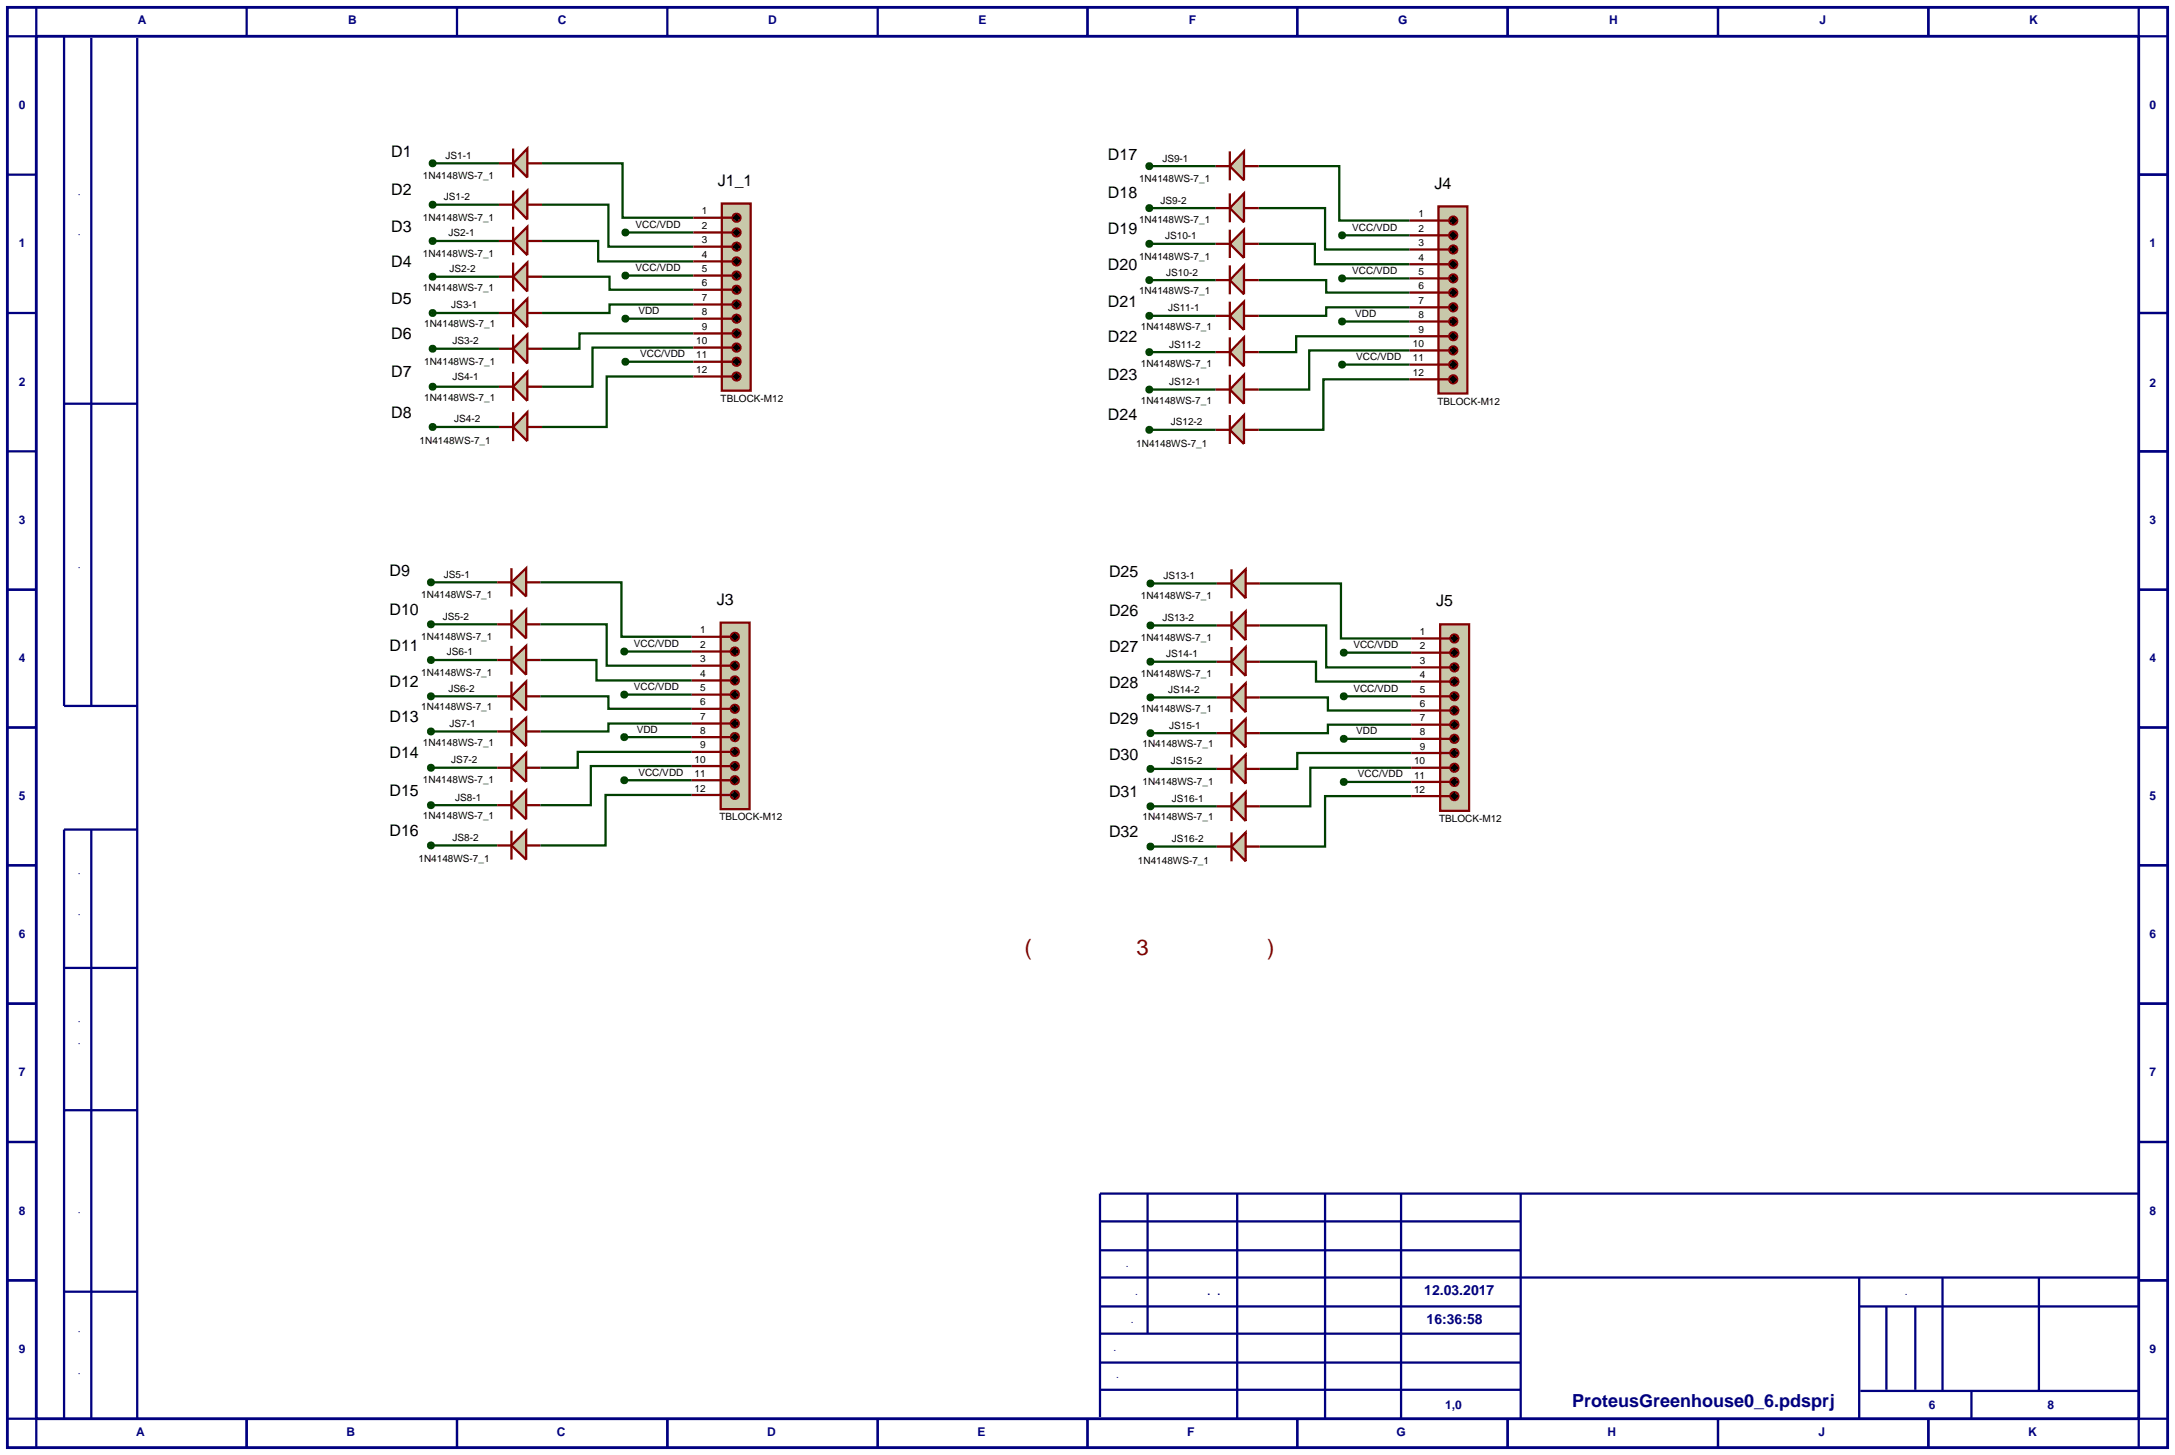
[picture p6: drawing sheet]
<svg xmlns="http://www.w3.org/2000/svg" width="384mm" height="257mm" viewBox="0 0 384 257" stroke-linecap="round" stroke-linejoin="round" font-family="sans-serif">
<path d="M1.3 1.3h381v254h-381zM6.4 6.4h370.8v243.8h-370.8z" fill="none" stroke="#000080" stroke-width=".5"/>
<g fill="none" stroke="#000080" stroke-width=".4">
<path d="M6.4 1.3v5.1h-5.1M11.3 6.4v118.1h12.9M16.1 6.7v117.8M24.2 6.7v243.5M43.5 1.3v5.1M80.6 1.3v5.1M117.7 1.3v5.1M154.8 1.3v5.1M191.8 1.3v5.1M228.8 1.3v5.1M265.9 1.3v5.1M303 1.3v5.1"/>
<path d="M340.1 1.3v5.1M377.2 1.3v5.1h5.1M1.3 30.8h5.1M377.2 30.8h5.1M1.3 55.2h5.1M377.2 55.2h5.1M1.3 79.6h5.1M11.3 71.2h12.9M377.2 79.6h5.1M1.3 104h5.1M377.2 104h5.1M1.3 128.3h5.1"/>
<path d="M377.2 128.3h5.1M1.3 152.6h5.1M16.1 146.3v103.9M24.2 146.3h-12.9v103.9M377.2 152.6h5.1M1.3 177h5.1M11.3 170.7h12.9M377.2 177h5.1M11.3 195.8h12.9M1.3 201.4h5.1M194 215.4h74.2M202.4 210.5v24.7"/>
<path d="M218.2 210.5v39.7M233.7 210.5v39.7M247.1 210.5v39.7M268.2 210.5v39.7M377.2 210.5h-183.2v39.4M377.2 201.4h5.1M1.3 225.8h5.1M11.3 227.8h12.9M194 230.4h74.2M194 225.3h183.2M194 220.5h74.2M194 235.2h74.2"/>
<path d="M327.9 230.4h49.3M327.9 225.3v24.9M332.7 230.4v14.7M337.8 230.4v14.7M342.6 225.3v20M359.6 225.3v20M377.2 225.8h5.1M1.3 250.2h5.1v5.1M43.5 250.2v5.1M80.6 250.2v5.1M117.7 250.2v5.1M154.8 250.2v5.1"/>
<path d="M191.8 250.2v5.1M194 240.3h74.2M194 245.1h74.2M228.8 250.2v5.1M265.9 250.2v5.1M303 250.2v5.1M328.1 245.3h49.1M340.1 250.2v5.1M347.7 245.3v4.9M382.3 250.2h-5.1v5.1"/>
</g>
<g fill="none" stroke="#004000" stroke-width=".4">
<path d="M76.3 28.8h11.7M76.3 36.1h11.7M95.6 28.8h14.2v9.6h12.5M95.6 36.1h11.7v7.4h15M202.7 29.3h11.7M202.7 36.7h11.7M222 29.3h14.2v9.6h12.4M222 36.7h11.7v7.3h14.9M76.3 42.5h11.7M76.3 48.8h11.7M76.3 55.2h11.7M95.6 42.5h9.9v3.6h16.8"/>
<path d="M95.6 48.8h11.9v2.3h14.8M110.3 41h12M110.3 48.6h12M110.3 56.2h12M122.3 53.7h-14.8v1.5h-11.9M122.3 58.8h-20.1v2.7h-6.6M202.7 43h11.7M202.7 49.4h11.7M202.7 55.7h11.7M222 43h9.9v3.6h16.7M222 49.4h11.9v2.2h14.7M236.7 41.5h11.9"/>
<path d="M236.7 49.1h11.9M236.7 56.7h11.9M248.6 54.2h-14.7v1.5h-11.9M248.6 59.3h-20v2.8h-6.6M76.3 61.5h11.7M76.3 68.2h11.7M76.3 75.3h11.7M110.3 63.8h12M122.3 61.3h-17.8v6.9h-8.9M122.3 66.4h-15.3v8.9h-11.4M202.7 62.1h11.7M202.7 68.7h11.7"/>
<path d="M202.7 75.8h11.7M236.7 64.3h11.9M248.6 61.8h-17.7v6.9h-8.9M248.6 66.9h-15.2v8.9h-11.4M76 102.7h11.7M76 110.1h11.7M76 116.4h11.7M95.3 102.7h14.3v9.6h12.4M95.3 110.1h11.7v7.3h15M95.3 116.4h9.9v3.6h16.8M110.1 114.9h11.9M202.9 102.9h11.7"/>
<path d="M202.9 110.3h11.7M202.9 116.7h11.7M222.2 102.9h14.3v9.7h12.4M222.2 110.3h11.7v7.4h15M222.2 116.7h9.9v3.5h16.8M237 115.1h11.9M76 122.8h11.7M76 129h11.7M76 135.4h11.7M95.3 122.8h12v2.2h14.7M110.1 122.5h11.9M110.1 130h11.9"/>
<path d="M110.1 137.6h11.9M122 127.6h-14.7v1.4h-12M122 132.6h-20.1v2.8h-6.6M122 135.1h-17.8v6.9h-8.9M202.9 123h11.7M202.9 129.3h11.7M202.9 135.6h11.7M222.2 123h12v2.3h14.7M237 122.8h11.9M237 130.3h11.9M237 137.9h11.9M248.9 127.8h-14.7v1.5h-12"/>
<path d="M248.9 132.8h-20.1v2.8h-6.6M248.9 135.4h-17.8v6.8h-8.9M76 142h11.7M76 149.1h11.7M122 140.2h-15.2v8.9h-11.5M202.9 142.2h11.7M202.9 149.3h11.7M248.9 140.4h-15.2v8.9h-11.5"/>
</g>
<path d="M127.3 35.9h5.1v33h-5.1z" fill="#c8c8aa" stroke="#800000" stroke-width=".4"/>
<path d="M122.3 38.4h6.8M122.3 41h6.8M122.3 43.5h6.8M122.3 46.1h6.8M122.3 48.6h6.8M122.3 51.1h6.8M122.3 53.7h6.8M122.3 56.2h6.8M122.3 58.8h6.8M122.3 61.3h6.8M122.3 63.8h6.8M122.3 66.4h6.8" fill="none" stroke="#800000" stroke-width=".4"/>
<g fill="#000" stroke="#800000" stroke-width=".4">
<path d="M129.4 37.9l.5-.2-.7 .7zM129.9 37.7a.68 .68 0 0 1 .7 .7zM130.6 38.4a.68 .68 0 0 1-.7 .7zM129.2 38.4l.7 .7a.68 .68 0 0 1-.7-.7z"/>
<path d="M129.4 40.5l.5-.2-.7 .7zM129.9 40.3a.68 .68 0 0 1 .7 .7zM130.6 41a.68 .68 0 0 1-.7 .7zM129.2 41l.7 .7a.68 .68 0 0 1-.7-.7z"/>
<path d="M129.4 43l.5-.2-.7 .7zM129.9 42.8a.68 .68 0 0 1 .7 .7zM129.9 44.2l.7-.7a.68 .68 0 0 1-.7 .7zM129.2 43.5l.7 .7a.68 .68 0 0 1-.7-.7z"/>
<path d="M129.4 45.6l.5-.2-.7 .7zM129.9 45.4a.68 .68 0 0 1 .7 .7zM129.9 46.8l.7-.7a.68 .68 0 0 1-.7 .7zM129.2 46.1l.7 .7a.68 .68 0 0 1-.7-.7z"/>
<path d="M129.4 48.1l.5-.2-.7 .7zM129.9 47.9a.68 .68 0 0 1 .7 .7zM129.9 49.3l.7-.7a.68 .68 0 0 1-.7 .7zM129.2 48.6l.7 .7a.68 .68 0 0 1-.7-.7z"/>
<path d="M129.4 50.6l.5-.2-.7 .7zM129.9 50.4a.68 .68 0 0 1 .7 .7zM130.6 51.1a.68 .68 0 0 1-.7 .7zM129.2 51.1l.7 .7a.68 .68 0 0 1-.7-.7z"/>
<path d="M129.4 53.2l.5-.2-.7 .7zM129.9 53a.68 .68 0 0 1 .7 .7zM130.6 53.7a.68 .68 0 0 1-.7 .7zM129.2 53.7l.7 .7a.68 .68 0 0 1-.7-.7z"/>
<path d="M129.4 55.7l.5-.2-.7 .7zM129.9 55.5a.68 .68 0 0 1 .7 .7zM129.9 56.9l.7-.7a.68 .68 0 0 1-.7 .7zM129.2 56.2l.7 .7a.68 .68 0 0 1-.7-.7z"/>
<path d="M129.4 58.3l.5-.2-.7 .7zM129.9 58.1a.68 .68 0 0 1 .7 .7zM129.9 59.5l.7-.7a.68 .68 0 0 1-.7 .7zM129.2 58.8l.7 .7a.68 .68 0 0 1-.7-.7z"/>
<path d="M129.4 60.8l.5-.2-.7 .7zM129.9 60.6a.68 .68 0 0 1 .7 .7zM129.9 62l.7-.7a.68 .68 0 0 1-.7 .7zM129.2 61.3l.7 .7a.68 .68 0 0 1-.7-.7z"/>
<path d="M129.4 63.3l.5-.2-.7 .7zM129.9 63.1a.68 .68 0 0 1 .7 .7zM130.6 63.8a.68 .68 0 0 1-.7 .7zM129.2 63.8l.7 .7a.68 .68 0 0 1-.7-.7z"/>
<path d="M129.4 65.9l.5-.2-.7 .7zM129.9 65.7a.68 .68 0 0 1 .7 .7zM130.6 66.4a.68 .68 0 0 1-.7 .7zM129.2 66.4l.7 .7a.68 .68 0 0 1-.7-.7z"/>
</g>
<path d="M129.2 38.4l.7-.7 .7 .7-.7 .7zM129.2 41l.7-.7 .7 .7-.7 .7zM129.2 43.5l.7-.7 .7 .7-.7 .7zM129.2 46.1l.7-.7 .7 .7-.7 .7zM129.9 47.9l.7 .7-.7 .7-.7-.7zM129.2 51.1l.7-.7 .7 .7-.7 .7zM129.2 53.7l.7-.7 .7 .7-.7 .7zM129.2 56.2l.7-.7 .7 .7-.7 .7zM129.2 58.8l.7-.7 .7 .7-.7 .7zM129.9 60.6l.7 .7-.7 .7-.7-.7zM129.2 63.8l.7-.7 .7 .7-.7 .7zM129.2 66.4l.7-.7 .7 .7-.7 .7z" fill="#000"/>
<path d="M109.9 40.7l.4-.2-.5 .5zM110.3 40.5l.3 .1 .2 .4zM110.8 41l-.1 .3-.4 .2zM109.8 41l.5 .5-.4-.2z" fill="#004000" stroke="#004000" stroke-width=".4"/>
<path d="M109.8 41l.5-.5 .5 .5-.5 .5z" fill="#004000"/>
<path d="M110 48.2l.3-.1-.5 .5zM110.3 48.1l.3 .1 .2 .4zM110.3 49.1l.5-.5-.2 .4zM109.8 48.6l.5 .5-.4-.2z" fill="#004000" stroke="#004000" stroke-width=".4"/>
<path d="M110.3 48.1l.5 .5-.5 .5-.5-.5z" fill="#004000"/>
<path d="M109.9 55.9l.4-.2-.5 .5zM110.3 55.7l.3 .1 .2 .4zM110.3 56.7l.5-.5-.2 .4zM109.8 56.2l.5 .5-.3-.1z" fill="#004000" stroke="#004000" stroke-width=".4"/>
<path d="M109.8 56.2l.5-.5 .5 .5-.5 .5z" fill="#004000"/>
<path d="M109.9 63.5l.4-.2-.5 .5zM110.3 63.3l.3 .1 .2 .4zM110.8 63.8l-.1 .3-.4 .2zM109.8 63.8l.5 .5-.4-.2z" fill="#004000" stroke="#004000" stroke-width=".4"/>
<path d="M109.8 63.8l.5-.5 .5 .5-.5 .5z" fill="#004000"/>
<path d="M93 26.2v5.1l-2.5-2.5z" fill="#c8c8aa" stroke="#800000" stroke-width=".4"/>
<path d="M88 28.8h2.5M90.5 26.2v5.1M93 28.8h2.6" fill="none" stroke="#800000" stroke-width=".4"/>
<path d="M90.5 36.1l2.5-2.5v5.1z" fill="#c8c8aa" stroke="#800000" stroke-width=".4"/>
<path d="M88 36.1h2.5M90.5 33.6v5.1M93 36.1h2.6" fill="none" stroke="#800000" stroke-width=".4"/>
<path d="M90.5 42.5l2.5-2.5v5z" fill="#c8c8aa" stroke="#800000" stroke-width=".4"/>
<path d="M88 42.5h2.5M90.5 40v5M93 42.5h2.6" fill="none" stroke="#800000" stroke-width=".4"/>
<path d="M90.5 48.8l2.5-2.5v5.1z" fill="#c8c8aa" stroke="#800000" stroke-width=".4"/>
<path d="M88 48.8h2.5M90.5 46.3v5.1M93 48.8h2.6" fill="none" stroke="#800000" stroke-width=".4"/>
<path d="M90.5 55.2l2.5-2.5v5z" fill="#c8c8aa" stroke="#800000" stroke-width=".4"/>
<path d="M88 55.2h2.5M90.5 52.7v5M93 55.2h2.6" fill="none" stroke="#800000" stroke-width=".4"/>
<path d="M90.5 61.5l2.5-2.5v5.1z" fill="#c8c8aa" stroke="#800000" stroke-width=".4"/>
<path d="M90.5 59v5.1M88 61.5h2.5M93 61.5h2.6" fill="none" stroke="#800000" stroke-width=".4"/>
<path d="M93 65.6v5.1l-2.5-2.5z" fill="#c8c8aa" stroke="#800000" stroke-width=".4"/>
<path d="M88 68.2h2.5M90.5 65.6v5.1M93 68.2h2.6" fill="none" stroke="#800000" stroke-width=".4"/>
<path d="M93 72.7v5.1l-2.5-2.5z" fill="#c8c8aa" stroke="#800000" stroke-width=".4"/>
<path d="M88 75.3h2.5M90.5 72.7v5.1M93 75.3h2.6" fill="none" stroke="#800000" stroke-width=".4"/>
<path d="M76 28.4l.3-.1-.5 .5zM76.3 28.3l.3 .1 .2 .4zM76.3 29.3l.5-.5-.2 .4zM75.8 28.8l.5 .5-.3-.1z" fill="#004000" stroke="#004000" stroke-width=".4"/>
<path d="M76.3 28.3l.5 .5-.5 .5-.5-.5z" fill="#004000"/>
<path d="M76 35.7l.3-.1-.5 .5zM76.3 35.6l.4 .2 .1 .3zM76.3 36.6l.5-.5-.2 .4zM75.8 36.1l.5 .5-.3-.1z" fill="#004000" stroke="#004000" stroke-width=".4"/>
<path d="M76.3 35.6l.5 .5-.5 .5-.5-.5z" fill="#004000"/>
<path d="M75.9 42.2l.4-.2-.5 .5zM76.3 42l.3 .1 .2 .4zM76.8 42.5l-.2 .4-.3 .1zM75.8 42.5l.5 .5-.4-.2z" fill="#004000" stroke="#004000" stroke-width=".4"/>
<path d="M75.8 42.5l.5-.5 .5 .5-.5 .5z" fill="#004000"/>
<path d="M76 48.4l.3-.1-.5 .5zM76.3 48.3l.4 .2 .1 .3zM76.3 49.3l.5-.5-.2 .4zM75.8 48.8l.5 .5-.3-.1z" fill="#004000" stroke="#004000" stroke-width=".4"/>
<path d="M76.3 48.3l.5 .5-.5 .5-.5-.5z" fill="#004000"/>
<path d="M75.9 54.9l.4-.2-.5 .5zM76.3 54.7l.3 .1 .2 .4zM76.8 55.2l-.2 .4-.3 .1zM75.8 55.2l.5 .5-.4-.2z" fill="#004000" stroke="#004000" stroke-width=".4"/>
<path d="M75.8 55.2l.5-.5 .5 .5-.5 .5z" fill="#004000"/>
<path d="M76 61.1l.3-.1-.5 .5zM76.3 61l.4 .2 .1 .3zM76.3 62l.5-.5-.2 .4zM75.8 61.5l.5 .5-.3-.1z" fill="#004000" stroke="#004000" stroke-width=".4"/>
<path d="M76.3 61l.5 .5-.5 .5-.5-.5z" fill="#004000"/>
<path d="M76 67.8l.3-.1-.5 .5zM76.3 67.7l.3 .1 .2 .4zM76.3 68.7l.5-.5-.2 .4zM75.8 68.2l.5 .5-.3-.1z" fill="#004000" stroke="#004000" stroke-width=".4"/>
<path d="M76.3 67.7l.5 .5-.5 .5-.5-.5z" fill="#004000"/>
<path d="M76 74.9l.3-.1-.5 .5zM76.3 74.8l.3 .1 .2 .4zM76.3 75.8l.5-.5-.2 .4zM75.8 75.3l.5 .5-.4-.2z" fill="#004000" stroke="#004000" stroke-width=".4"/>
<path d="M76.3 74.8l.5 .5-.5 .5-.5-.5z" fill="#004000"/>
<path d="M127.1 109.8h5.1v32.9h-5.1z" fill="#c8c8aa" stroke="#800000" stroke-width=".4"/>
<path d="M122 112.3h6.9M122 114.9h6.9M122 117.4h6.9M122 120h6.9M122 122.5h6.9M122 125h6.9M122 127.6h6.9M122 130h6.9M122 132.6h6.9M122 135.1h6.9M122 137.6h6.9M122 140.2h6.9" fill="none" stroke="#800000" stroke-width=".4"/>
<g fill="#000" stroke="#800000" stroke-width=".4">
<path d="M129.1 111.8l.5-.2-.7 .7zM129.6 111.6a.68 .68 0 0 1 .7 .7zM130.3 112.3a.68 .68 0 0 1-.7 .7zM128.9 112.3l.7 .7a.68 .68 0 0 1-.7-.7z"/>
<path d="M129.1 114.4l.5-.2-.7 .7zM129.6 114.2a.68 .68 0 0 1 .7 .7zM130.3 114.9a.68 .68 0 0 1-.7 .7zM128.9 114.9l.7 .7a.68 .68 0 0 1-.7-.7z"/>
<path d="M129.1 116.9l.5-.2-.7 .7zM129.6 116.7a.68 .68 0 0 1 .7 .7zM130.3 117.4a.68 .68 0 0 1-.7 .7zM128.9 117.4l.7 .7a.68 .68 0 0 1-.7-.7z"/>
<path d="M129.1 119.5l.5-.2-.7 .7zM129.6 119.3a.68 .68 0 0 1 .7 .7zM130.3 120a.68 .68 0 0 1-.7 .7zM128.9 120l.7 .7a.68 .68 0 0 1-.7-.7z"/>
<path d="M129.1 122l.5-.2-.7 .7zM129.6 121.8a.68 .68 0 0 1 .7 .7zM130.3 122.5a.68 .68 0 0 1-.7 .7zM128.9 122.5l.7 .7a.68 .68 0 0 1-.7-.7z"/>
<path d="M129.1 124.5l.5-.2-.7 .7zM129.6 124.3a.68 .68 0 0 1 .7 .7zM130.3 125a.68 .68 0 0 1-.7 .7zM128.9 125l.7 .7a.68 .68 0 0 1-.7-.7z"/>
<path d="M129.1 127.1l.5-.2-.7 .7zM129.6 126.9a.68 .68 0 0 1 .7 .7zM130.3 127.6a.68 .68 0 0 1-.7 .7zM128.9 127.6l.7 .7a.68 .68 0 0 1-.7-.7z"/>
<path d="M129.1 129.5l.5-.2-.7 .7zM129.6 129.3a.68 .68 0 0 1 .7 .7zM130.3 130a.68 .68 0 0 1-.7 .7zM128.9 130l.7 .7a.68 .68 0 0 1-.7-.7z"/>
<path d="M129.1 132.1l.5-.2-.7 .7zM129.6 131.9a.68 .68 0 0 1 .7 .7zM130.3 132.6a.68 .68 0 0 1-.7 .7zM128.9 132.6l.7 .7a.68 .68 0 0 1-.7-.7z"/>
<path d="M129.1 134.6l.5-.2-.7 .7zM129.6 134.4a.68 .68 0 0 1 .7 .7zM130.3 135.1a.68 .68 0 0 1-.7 .7zM128.9 135.1l.7 .7a.68 .68 0 0 1-.7-.7z"/>
<path d="M129.1 137.1l.5-.2-.7 .7zM129.6 136.9a.68 .68 0 0 1 .7 .7zM130.3 137.6a.68 .68 0 0 1-.7 .7zM128.9 137.6l.7 .7a.68 .68 0 0 1-.7-.7z"/>
<path d="M129.1 139.7l.5-.2-.7 .7zM129.6 139.5a.68 .68 0 0 1 .7 .7zM130.3 140.2a.68 .68 0 0 1-.7 .7zM128.9 140.2l.7 .7a.68 .68 0 0 1-.7-.7z"/>
</g>
<path d="M129.6 111.6l.7 .7-.7 .7-.7-.7zM129.6 114.2l.7 .7-.7 .7-.7-.7zM128.9 117.4l.7-.7 .7 .7-.7 .7zM128.9 120l.7-.7 .7 .7-.7 .7zM128.9 122.5l.7-.7 .7 .7-.7 .7zM129.6 124.3l.7 .7-.7 .7-.7-.7zM129.6 126.9l.7 .7-.7 .7-.7-.7zM128.9 130l.7-.7 .7 .7-.7 .7zM128.9 132.6l.7-.7 .7 .7-.7 .7zM129.6 134.4l.7 .7-.7 .7-.7-.7zM128.9 137.6l.7-.7 .7 .7-.7 .7zM128.9 140.2l.7-.7 .7 .7-.7 .7z" fill="#000"/>
<path d="M109.8 114.5l.3-.1-.5 .5zM110.1 114.4l.3 .1 .2 .4zM110.1 115.4l.5-.5-.2 .4zM109.6 114.9l.5 .5-.4-.2z" fill="#004000" stroke="#004000" stroke-width=".4"/>
<path d="M110.1 114.4l.5 .5-.5 .5-.5-.5z" fill="#004000"/>
<path d="M109.8 122.1l.3-.1-.5 .5zM110.1 122l.3 .1 .2 .4zM110.1 123l.5-.5-.2 .4zM109.6 122.5l.5 .5-.3-.1z" fill="#004000" stroke="#004000" stroke-width=".4"/>
<path d="M109.6 122.5l.5-.5 .5 .5-.5 .5z" fill="#004000"/>
<path d="M109.7 129.7l.4-.2-.5 .5zM110.1 129.5l.4 .2 .1 .3zM110.1 130.5l.5-.5-.2 .4zM109.6 130l.5 .5-.4-.2z" fill="#004000" stroke="#004000" stroke-width=".4"/>
<path d="M109.6 130l.5-.5 .5 .5-.5 .5z" fill="#004000"/>
<path d="M109.8 137.2l.3-.1-.5 .5zM110.1 137.1l.3 .1 .2 .4zM110.1 138.1l.5-.5-.1 .3zM109.6 137.6l.5 .5-.4-.2z" fill="#004000" stroke="#004000" stroke-width=".4"/>
<path d="M109.6 137.6l.5-.5 .5 .5-.5 .5z" fill="#004000"/>
<path d="M90.2 102.7l2.6-2.5v5z" fill="#c8c8aa" stroke="#800000" stroke-width=".4"/>
<path d="M87.7 102.7h2.5M90.2 100.2v5M92.8 102.7h2.5" fill="none" stroke="#800000" stroke-width=".4"/>
<path d="M90.2 110.1l2.6-2.6v5.1z" fill="#c8c8aa" stroke="#800000" stroke-width=".4"/>
<path d="M87.7 110.1h2.5M90.2 107.5v5.1M92.8 110.1h2.5" fill="none" stroke="#800000" stroke-width=".4"/>
<path d="M90.2 116.4l2.6-2.5v5.1z" fill="#c8c8aa" stroke="#800000" stroke-width=".4"/>
<path d="M87.7 116.4h2.5M90.2 113.9v5.1M92.8 116.4h2.5" fill="none" stroke="#800000" stroke-width=".4"/>
<path d="M90.2 122.8l2.6-2.6v5.1z" fill="#c8c8aa" stroke="#800000" stroke-width=".4"/>
<path d="M87.7 122.8h2.5M90.2 120.2v5.1M92.8 122.8h2.5" fill="none" stroke="#800000" stroke-width=".4"/>
<path d="M90.2 129l2.6-2.4v5z" fill="#c8c8aa" stroke="#800000" stroke-width=".4"/>
<path d="M87.7 129h2.5M90.2 126.6v5M92.8 129h2.5" fill="none" stroke="#800000" stroke-width=".4"/>
<path d="M92.8 132.8v5.1l-2.6-2.5z" fill="#c8c8aa" stroke="#800000" stroke-width=".4"/>
<path d="M87.7 135.4h2.5M90.2 132.8v5.1M92.8 135.4h2.5" fill="none" stroke="#800000" stroke-width=".4"/>
<path d="M92.8 139.4v5.1l-2.6-2.5z" fill="#c8c8aa" stroke="#800000" stroke-width=".4"/>
<path d="M90.2 139.4v5.1M87.7 142h2.5M92.8 142h2.5" fill="none" stroke="#800000" stroke-width=".4"/>
<path d="M92.8 146.5v5.1l-2.6-2.5z" fill="#c8c8aa" stroke="#800000" stroke-width=".4"/>
<path d="M87.7 149.1h2.5M90.2 146.5v5.1M92.8 149.1h2.5" fill="none" stroke="#800000" stroke-width=".4"/>
<path d="M75.7 102.3l.3-.1-.5 .5zM76 102.2l.3 .1 .2 .4zM76.5 102.7l-.2 .4-.3 .1zM75.5 102.7l.5 .5-.3-.1z" fill="#004000" stroke="#004000" stroke-width=".4"/>
<path d="M75.5 102.7l.5-.5 .5 .5-.5 .5z" fill="#004000"/>
<path d="M75.6 109.8l.4-.2-.5 .5zM76 109.6l.4 .2 .1 .3zM76.5 110.1l-.1 .3-.4 .2zM75.5 110.1l.5 .5-.4-.2z" fill="#004000" stroke="#004000" stroke-width=".4"/>
<path d="M75.5 110.1l.5-.5 .5 .5-.5 .5z" fill="#004000"/>
<path d="M75.7 116l.3-.1-.5 .5zM76 115.9l.4 .2 .1 .3zM76 116.9l.5-.5-.1 .3zM75.5 116.4l.5 .5-.3-.1z" fill="#004000" stroke="#004000" stroke-width=".4"/>
<path d="M76 115.9l.5 .5-.5 .5-.5-.5z" fill="#004000"/>
<path d="M75.7 122.4l.3-.1-.5 .5zM76 122.3l.4 .2 .1 .3zM76.5 122.8l-.1 .3-.4 .2zM75.5 122.8l.5 .5-.4-.2z" fill="#004000" stroke="#004000" stroke-width=".4"/>
<path d="M75.5 122.8l.5-.5 .5 .5-.5 .5z" fill="#004000"/>
<path d="M75.7 128.6l.3-.1-.5 .5zM76 128.5l.3 .1 .2 .4zM76.5 129l-.1 .3-.4 .2zM75.5 129l.5 .5-.4-.2z" fill="#004000" stroke="#004000" stroke-width=".4"/>
<path d="M76 128.5l.5 .5-.5 .5-.5-.5z" fill="#004000"/>
<path d="M75.7 135l.3-.1-.5 .5zM76 134.9l.3 .1 .2 .4zM76 135.9l.5-.5-.2 .4zM75.5 135.4l.5 .5-.3-.1z" fill="#004000" stroke="#004000" stroke-width=".4"/>
<path d="M76 134.9l.5 .5-.5 .5-.5-.5z" fill="#004000"/>
<path d="M75.7 141.6l.3-.1-.5 .5zM76 141.5l.4 .2 .1 .3zM76 142.5l.5-.5-.1 .3zM75.5 142l.5 .5-.3-.1z" fill="#004000" stroke="#004000" stroke-width=".4"/>
<path d="M76 141.5l.5 .5-.5 .5-.5-.5z" fill="#004000"/>
<path d="M75.7 148.7l.3-.1-.5 .5zM76 148.6l.4 .2 .1 .3zM76 149.6l.5-.5-.1 .3zM75.5 149.1l.5 .5-.3-.1z" fill="#004000" stroke="#004000" stroke-width=".4"/>
<path d="M76 148.6l.5 .5-.5 .5-.5-.5z" fill="#004000"/>
<path d="M253.7 36.4h5.1v33h-5.1z" fill="#c8c8aa" stroke="#800000" stroke-width=".4"/>
<path d="M248.6 38.9h6.9M248.6 41.5h6.9M248.6 44h6.9M248.6 46.6h6.9M248.6 49.1h6.9M248.6 51.6h6.9M248.6 54.2h6.9M248.6 56.7h6.9M248.6 59.3h6.9M248.6 61.8h6.9M248.6 64.3h6.9M248.6 66.9h6.9" fill="none" stroke="#800000" stroke-width=".4"/>
<g fill="#000" stroke="#800000" stroke-width=".4">
<path d="M255.8 38.4l.5-.2-.7 .7zM256.3 38.2a.68 .68 0 0 1 .7 .7zM257 38.9a.68 .68 0 0 1-.7 .7zM255.6 38.9l.7 .7a.68 .68 0 0 1-.7-.7z"/>
<path d="M255.8 41l.5-.2-.7 .7zM256.3 40.8a.68 .68 0 0 1 .7 .7zM257 41.5a.68 .68 0 0 1-.7 .7zM255.6 41.5l.7 .7a.68 .68 0 0 1-.7-.7z"/>
<path d="M255.8 43.5l.5-.2-.7 .7zM256.3 43.3a.68 .68 0 0 1 .7 .7zM257 44a.68 .68 0 0 1-.7 .7zM255.6 44l.7 .7a.68 .68 0 0 1-.7-.7z"/>
<path d="M255.8 46.1l.5-.2-.7 .7zM256.3 45.9a.68 .68 0 0 1 .7 .7zM257 46.6a.68 .68 0 0 1-.7 .7zM255.6 46.6l.7 .7a.68 .68 0 0 1-.7-.7z"/>
<path d="M255.8 48.6l.5-.2-.7 .7zM256.3 48.4a.68 .68 0 0 1 .7 .7zM257 49.1a.68 .68 0 0 1-.7 .7zM255.6 49.1l.7 .7a.68 .68 0 0 1-.7-.7z"/>
<path d="M255.8 51.1l.5-.2-.7 .7zM256.3 50.9a.68 .68 0 0 1 .7 .7zM257 51.6a.68 .68 0 0 1-.7 .7zM255.6 51.6l.7 .7a.68 .68 0 0 1-.7-.7z"/>
<path d="M255.8 53.7l.5-.2-.7 .7zM256.3 53.5a.68 .68 0 0 1 .7 .7zM257 54.2a.68 .68 0 0 1-.7 .7zM255.6 54.2l.7 .7a.68 .68 0 0 1-.7-.7z"/>
<path d="M255.8 56.2l.5-.2-.7 .7zM256.3 56a.68 .68 0 0 1 .7 .7zM257 56.7a.68 .68 0 0 1-.7 .7zM255.6 56.7l.7 .7a.68 .68 0 0 1-.7-.7z"/>
<path d="M255.8 58.8l.5-.2-.7 .7zM256.3 58.6a.68 .68 0 0 1 .7 .7zM257 59.3a.68 .68 0 0 1-.7 .7zM255.6 59.3l.7 .7a.68 .68 0 0 1-.7-.7z"/>
<path d="M255.8 61.3l.5-.2-.7 .7zM256.3 61.1a.68 .68 0 0 1 .7 .7zM257 61.8a.68 .68 0 0 1-.7 .7zM255.6 61.8l.7 .7a.68 .68 0 0 1-.7-.7z"/>
<path d="M255.8 63.8l.5-.2-.7 .7zM256.3 63.6a.68 .68 0 0 1 .7 .7zM257 64.3a.68 .68 0 0 1-.7 .7zM255.6 64.3l.7 .7a.68 .68 0 0 1-.7-.7z"/>
<path d="M255.8 66.4l.5-.2-.7 .7zM256.3 66.2a.68 .68 0 0 1 .7 .7zM257 66.9a.68 .68 0 0 1-.7 .7zM255.6 66.9l.7 .7a.68 .68 0 0 1-.7-.7z"/>
</g>
<path d="M255.6 38.9l.7-.7 .7 .7-.7 .7zM255.6 41.5l.7-.7 .7 .7-.7 .7zM255.6 44l.7-.7 .7 .7-.7 .7zM255.6 46.6l.7-.7 .7 .7-.7 .7zM255.6 49.1l.7-.7 .7 .7-.7 .7zM255.6 51.6l.7-.7 .7 .7-.7 .7zM255.6 54.2l.7-.7 .7 .7-.7 .7zM255.6 56.7l.7-.7 .7 .7-.7 .7zM255.6 59.3l.7-.7 .7 .7-.7 .7zM255.6 61.8l.7-.7 .7 .7-.7 .7zM255.6 64.3l.7-.7 .7 .7-.7 .7zM255.6 66.9l.7-.7 .7 .7-.7 .7z" fill="#000"/>
<path d="M236.4 41.1l.3-.1-.5 .5zM236.7 41l.4 .2 .1 .3zM237.2 41.5l-.1 .3-.4 .2zM236.2 41.5l.5 .5-.3-.1z" fill="#004000" stroke="#004000" stroke-width=".4"/>
<path d="M236.7 41l.5 .5-.5 .5-.5-.5z" fill="#004000"/>
<path d="M236.3 48.8l.4-.2-.5 .5zM236.7 48.6l.3 .1 .2 .4zM237.2 49.1l-.1 .3-.4 .2zM236.2 49.1l.5 .5-.3-.1z" fill="#004000" stroke="#004000" stroke-width=".4"/>
<path d="M236.2 49.1l.5-.5 .5 .5-.5 .5z" fill="#004000"/>
<path d="M236.3 56.4l.4-.2-.5 .5zM236.7 56.2l.3 .1 .2 .4zM237.2 56.7l-.1 .3-.4 .2zM236.2 56.7l.5 .5-.3-.1z" fill="#004000" stroke="#004000" stroke-width=".4"/>
<path d="M236.2 56.7l.5-.5 .5 .5-.5 .5z" fill="#004000"/>
<path d="M236.4 63.9l.3-.1-.5 .5zM236.7 63.8l.4 .2 .1 .3zM237.2 64.3l-.1 .3-.4 .2zM236.2 64.3l.5 .5-.3-.1z" fill="#004000" stroke="#004000" stroke-width=".4"/>
<path d="M236.7 63.8l.5 .5-.5 .5-.5-.5z" fill="#004000"/>
<path d="M219.4 26.7v5.1l-2.5-2.5z" fill="#c8c8aa" stroke="#800000" stroke-width=".4"/>
<path d="M214.4 29.3h2.5M216.9 26.7v5.1M219.4 29.3h2.6" fill="none" stroke="#800000" stroke-width=".4"/>
<path d="M219.4 34.1v5.1l-2.5-2.5z" fill="#c8c8aa" stroke="#800000" stroke-width=".4"/>
<path d="M214.4 36.7h2.5M216.9 34.1v5.1M219.4 36.7h2.6" fill="none" stroke="#800000" stroke-width=".4"/>
<path d="M219.4 40.5v5l-2.5-2.5z" fill="#c8c8aa" stroke="#800000" stroke-width=".4"/>
<path d="M214.4 43h2.5M216.9 40.5v5M219.4 43h2.6" fill="none" stroke="#800000" stroke-width=".4"/>
<path d="M219.4 46.8v5.1l-2.5-2.5z" fill="#c8c8aa" stroke="#800000" stroke-width=".4"/>
<path d="M214.4 49.4h2.5M216.9 46.8v5.1M219.4 49.4h2.6" fill="none" stroke="#800000" stroke-width=".4"/>
<path d="M219.4 53.2v5l-2.5-2.5z" fill="#c8c8aa" stroke="#800000" stroke-width=".4"/>
<path d="M214.4 55.7h2.5M216.9 53.2v5M219.4 55.7h2.6" fill="none" stroke="#800000" stroke-width=".4"/>
<path d="M219.4 59.5v5.1l-2.5-2.5z" fill="#c8c8aa" stroke="#800000" stroke-width=".4"/>
<path d="M216.9 59.5v5.1M214.4 62.1h2.5M219.4 62.1h2.6" fill="none" stroke="#800000" stroke-width=".4"/>
<path d="M219.4 66.1v5.1l-2.5-2.5z" fill="#c8c8aa" stroke="#800000" stroke-width=".4"/>
<path d="M214.4 68.7h2.5M216.9 66.1v5.1M219.4 68.7h2.6" fill="none" stroke="#800000" stroke-width=".4"/>
<path d="M219.4 73.2v5.1l-2.5-2.5z" fill="#c8c8aa" stroke="#800000" stroke-width=".4"/>
<path d="M214.4 75.8h2.5M216.9 73.2v5.1M219.4 75.8h2.6" fill="none" stroke="#800000" stroke-width=".4"/>
<path d="M202.3 29l.4-.2-.5 .5zM202.7 28.8l.3 .1 .2 .4zM203.2 29.3l-.1 .3-.4 .2zM202.2 29.3l.5 .5-.3-.1z" fill="#004000" stroke="#004000" stroke-width=".4"/>
<path d="M202.2 29.3l.5-.5 .5 .5-.5 .5z" fill="#004000"/>
<path d="M202.3 36.4l.4-.2-.5 .5zM202.7 36.2l.4 .2 .1 .3zM203.2 36.7l-.1 .3-.4 .2zM202.2 36.7l.5 .5-.4-.2z" fill="#004000" stroke="#004000" stroke-width=".4"/>
<path d="M202.2 36.7l.5-.5 .5 .5-.5 .5z" fill="#004000"/>
<path d="M202.4 42.6l.3-.1-.5 .5zM202.7 42.5l.4 .2 .1 .3zM202.7 43.5l.5-.5-.1 .3zM202.2 43l.5 .5-.3-.1z" fill="#004000" stroke="#004000" stroke-width=".4"/>
<path d="M202.2 43l.5-.5 .5 .5-.5 .5z" fill="#004000"/>
<path d="M202.3 49.1l.4-.2-.5 .5zM202.7 48.9l.4 .2 .1 .3zM203.2 49.4l-.1 .3-.4 .2zM202.2 49.4l.5 .5-.4-.2z" fill="#004000" stroke="#004000" stroke-width=".4"/>
<path d="M202.2 49.4l.5-.5 .5 .5-.5 .5z" fill="#004000"/>
<path d="M202.3 55.4l.4-.2-.5 .5zM202.7 55.2l.4 .2 .1 .3zM203.2 55.7l-.1 .3-.4 .2zM202.2 55.7l.5 .5-.3-.1z" fill="#004000" stroke="#004000" stroke-width=".4"/>
<path d="M202.2 55.7l.5-.5 .5 .5-.5 .5z" fill="#004000"/>
<path d="M202.3 61.8l.4-.2-.5 .5zM202.7 61.6l.4 .2 .1 .3zM203.2 62.1l-.1 .3-.4 .2zM202.2 62.1l.5 .5-.4-.2z" fill="#004000" stroke="#004000" stroke-width=".4"/>
<path d="M202.2 62.1l.5-.5 .5 .5-.5 .5z" fill="#004000"/>
<path d="M202.3 68.4l.4-.2-.5 .5zM202.7 68.2l.3 .1 .2 .4zM203.2 68.7l-.1 .3-.4 .2zM202.2 68.7l.5 .5-.3-.1z" fill="#004000" stroke="#004000" stroke-width=".4"/>
<path d="M202.2 68.7l.5-.5 .5 .5-.5 .5z" fill="#004000"/>
<path d="M202.3 75.5l.4-.2-.5 .5zM202.7 75.3l.3 .1 .2 .4zM203.2 75.8l-.1 .3-.4 .2zM202.2 75.8l.5 .5-.3-.1z" fill="#004000" stroke="#004000" stroke-width=".4"/>
<path d="M202.2 75.8l.5-.5 .5 .5-.5 .5z" fill="#004000"/>
<path d="M254 110.1h5.1v32.9h-5.1z" fill="#c8c8aa" stroke="#800000" stroke-width=".4"/>
<path d="M248.9 112.6h6.9M248.9 115.1h6.9M248.9 117.7h6.9M248.9 120.2h6.9M248.9 122.8h6.9M248.9 125.3h6.9M248.9 127.8h6.9M248.9 130.3h6.9M248.9 132.8h6.9M248.9 135.4h6.9M248.9 137.9h6.9M248.9 140.4h6.9" fill="none" stroke="#800000" stroke-width=".4"/>
<g fill="#000" stroke="#800000" stroke-width=".4">
<path d="M256 112.1l.5-.2-.7 .7zM256.5 111.9a.68 .68 0 0 1 .7 .7zM257.2 112.6a.68 .68 0 0 1-.7 .7zM255.8 112.6l.7 .7a.68 .68 0 0 1-.7-.7z"/>
<path d="M256 114.6l.5-.2-.7 .7zM256.5 114.4a.68 .68 0 0 1 .7 .7zM256.5 115.8l.7-.7a.68 .68 0 0 1-.7 .7zM255.8 115.1l.7 .7a.68 .68 0 0 1-.7-.7z"/>
<path d="M256 117.2l.5-.2-.7 .7zM256.5 117a.68 .68 0 0 1 .7 .7zM257.2 117.7a.68 .68 0 0 1-.7 .7zM255.8 117.7l.7 .7a.68 .68 0 0 1-.7-.7z"/>
<path d="M256 119.7l.5-.2-.7 .7zM256.5 119.5a.68 .68 0 0 1 .7 .7zM257.2 120.2a.68 .68 0 0 1-.7 .7zM255.8 120.2l.7 .7a.68 .68 0 0 1-.7-.7z"/>
<path d="M256 122.3l.5-.2-.7 .7zM256.5 122.1a.68 .68 0 0 1 .7 .7zM257.2 122.8a.68 .68 0 0 1-.7 .7zM255.8 122.8l.7 .7a.68 .68 0 0 1-.7-.7z"/>
<path d="M256 124.8l.5-.2-.7 .7zM256.5 124.6a.68 .68 0 0 1 .7 .7zM257.2 125.3a.68 .68 0 0 1-.7 .7zM255.8 125.3l.7 .7a.68 .68 0 0 1-.7-.7z"/>
<path d="M256 127.3l.5-.2-.7 .7zM256.5 127.1a.68 .68 0 0 1 .7 .7zM256.5 128.5l.7-.7a.68 .68 0 0 1-.7 .7zM255.8 127.8l.7 .7a.68 .68 0 0 1-.7-.7z"/>
<path d="M256 129.8l.5-.2-.7 .7zM256.5 129.6a.68 .68 0 0 1 .7 .7zM257.2 130.3a.68 .68 0 0 1-.7 .7zM255.8 130.3l.7 .7a.68 .68 0 0 1-.7-.7z"/>
<path d="M256 132.3l.5-.2-.7 .7zM256.5 132.1a.68 .68 0 0 1 .7 .7zM256.5 133.5l.7-.7a.68 .68 0 0 1-.7 .7zM255.8 132.8l.7 .7a.68 .68 0 0 1-.7-.7z"/>
<path d="M256 134.9l.5-.2-.7 .7zM256.5 134.7a.68 .68 0 0 1 .7 .7zM256.5 136.1l.7-.7a.68 .68 0 0 1-.7 .7zM255.8 135.4l.7 .7a.68 .68 0 0 1-.7-.7z"/>
<path d="M256 137.4l.5-.2-.7 .7zM256.5 137.2a.68 .68 0 0 1 .7 .7zM256.5 138.6l.7-.7a.68 .68 0 0 1-.7 .7zM255.8 137.9l.7 .7a.68 .68 0 0 1-.7-.7z"/>
<path d="M256 139.9l.5-.2-.7 .7zM256.5 139.7a.68 .68 0 0 1 .7 .7zM256.5 141.1l.7-.7a.68 .68 0 0 1-.7 .7zM255.8 140.4l.7 .7a.68 .68 0 0 1-.7-.7z"/>
</g>
<path d="M255.8 112.6l.7-.7 .7 .7-.7 .7zM256.5 114.4l.7 .7-.7 .7-.7-.7zM256.5 117l.7 .7-.7 .7-.7-.7zM255.8 120.2l.7-.7 .7 .7-.7 .7zM255.8 122.8l.7-.7 .7 .7-.7 .7zM255.8 125.3l.7-.7 .7 .7-.7 .7zM256.5 127.1l.7 .7-.7 .7-.7-.7zM255.8 130.3l.7-.7 .7 .7-.7 .7zM255.8 132.8l.7-.7 .7 .7-.7 .7zM255.8 135.4l.7-.7 .7 .7-.7 .7zM256.5 137.2l.7 .7-.7 .7-.7-.7zM255.8 140.4l.7-.7 .7 .7-.7 .7z" fill="#000"/>
<path d="M236.7 114.7l.3-.1-.5 .5zM237 114.6l.4 .2 .1 .3zM237 115.6l.5-.5-.2 .4zM236.5 115.1l.5 .5-.4-.2z" fill="#004000" stroke="#004000" stroke-width=".4"/>
<path d="M237 114.6l.5 .5-.5 .5-.5-.5z" fill="#004000"/>
<path d="M236.6 122.5l.4-.2-.5 .5zM237 122.3l.4 .2 .1 .3zM237.5 122.8l-.1 .3-.4 .2zM236.5 122.8l.5 .5-.4-.2z" fill="#004000" stroke="#004000" stroke-width=".4"/>
<path d="M236.5 122.8l.5-.5 .5 .5-.5 .5z" fill="#004000"/>
<path d="M236.7 129.9l.3-.1-.5 .5zM237 129.8l.3 .1 .2 .4zM237.5 130.3l-.1 .3-.4 .2zM236.5 130.3l.5 .5-.4-.2z" fill="#004000" stroke="#004000" stroke-width=".4"/>
<path d="M237 129.8l.5 .5-.5 .5-.5-.5z" fill="#004000"/>
<path d="M236.7 137.5l.3-.1-.5 .5zM237 137.4l.4 .2 .1 .3zM237 138.4l.5-.5-.2 .4zM236.5 137.9l.5 .5-.4-.2z" fill="#004000" stroke="#004000" stroke-width=".4"/>
<path d="M237 137.4l.5 .5-.5 .5-.5-.5z" fill="#004000"/>
<path d="M219.7 100.4v5.1l-2.5-2.6z" fill="#c8c8aa" stroke="#800000" stroke-width=".4"/>
<path d="M214.6 102.9h2.6M217.2 100.4v5.1M219.7 102.9h2.5" fill="none" stroke="#800000" stroke-width=".4"/>
<path d="M217.2 110.3l2.5-2.5v5.1z" fill="#c8c8aa" stroke="#800000" stroke-width=".4"/>
<path d="M214.6 110.3h2.6M217.2 107.8v5.1M219.7 110.3h2.5" fill="none" stroke="#800000" stroke-width=".4"/>
<path d="M219.7 114.1v5.1l-2.5-2.5z" fill="#c8c8aa" stroke="#800000" stroke-width=".4"/>
<path d="M214.6 116.7h2.6M217.2 114.1v5.1M219.7 116.7h2.5" fill="none" stroke="#800000" stroke-width=".4"/>
<path d="M217.2 123l2.5-2.5v5.1z" fill="#c8c8aa" stroke="#800000" stroke-width=".4"/>
<path d="M214.6 123h2.6M217.2 120.5v5.1M219.7 123h2.5" fill="none" stroke="#800000" stroke-width=".4"/>
<path d="M219.7 126.8v5l-2.5-2.5z" fill="#c8c8aa" stroke="#800000" stroke-width=".4"/>
<path d="M214.6 129.3h2.6M217.2 126.8v5M219.7 129.3h2.5" fill="none" stroke="#800000" stroke-width=".4"/>
<path d="M219.7 133.1v5.1l-2.5-2.6z" fill="#c8c8aa" stroke="#800000" stroke-width=".4"/>
<path d="M214.6 135.6h2.6M217.2 133.1v5.1M219.7 135.6h2.5" fill="none" stroke="#800000" stroke-width=".4"/>
<path d="M219.7 139.7v5.1l-2.5-2.6z" fill="#c8c8aa" stroke="#800000" stroke-width=".4"/>
<path d="M217.2 139.7v5.1M214.6 142.2h2.6M219.7 142.2h2.5" fill="none" stroke="#800000" stroke-width=".4"/>
<path d="M217.2 149.3l2.5-2.5v5.1z" fill="#c8c8aa" stroke="#800000" stroke-width=".4"/>
<path d="M214.6 149.3h2.6M217.2 146.8v5.1M219.7 149.3h2.5" fill="none" stroke="#800000" stroke-width=".4"/>
<path d="M202.5 102.6l.4-.2-.5 .5zM202.9 102.4l.4 .2 .1 .3zM202.9 103.4l.5-.5-.1 .3zM202.4 102.9l.5 .5-.3-.1z" fill="#004000" stroke="#004000" stroke-width=".4"/>
<path d="M202.4 102.9l.5-.5 .5 .5-.5 .5z" fill="#004000"/>
<path d="M202.5 110l.4-.2-.5 .5zM202.9 109.8l.3 .1 .2 .4zM203.4 110.3l-.1 .3-.4 .2zM202.4 110.3l.5 .5-.4-.2z" fill="#004000" stroke="#004000" stroke-width=".4"/>
<path d="M202.4 110.3l.5-.5 .5 .5-.5 .5z" fill="#004000"/>
<path d="M202.5 116.4l.4-.2-.5 .5zM202.9 116.2l.4 .2 .1 .3zM202.9 117.2l.5-.5-.1 .3zM202.4 116.7l.5 .5-.3-.1z" fill="#004000" stroke="#004000" stroke-width=".4"/>
<path d="M202.4 116.7l.5-.5 .5 .5-.5 .5z" fill="#004000"/>
<path d="M202.5 122.7l.4-.2-.5 .5zM202.9 122.5l.3 .1 .2 .4zM203.4 123l-.1 .3-.4 .2zM202.4 123l.5 .5-.3-.1z" fill="#004000" stroke="#004000" stroke-width=".4"/>
<path d="M202.4 123l.5-.5 .5 .5-.5 .5z" fill="#004000"/>
<path d="M202.5 129l.4-.2-.5 .5zM202.9 128.8l.4 .2 .1 .3zM202.9 129.8l.5-.5-.1 .3zM202.4 129.3l.5 .5-.3-.1z" fill="#004000" stroke="#004000" stroke-width=".4"/>
<path d="M202.4 129.3l.5-.5 .5 .5-.5 .5z" fill="#004000"/>
<path d="M202.5 135.3l.4-.2-.5 .5zM202.9 135.1l.4 .2 .1 .3zM203.4 135.6l-.1 .3-.4 .2zM202.4 135.6l.5 .5-.3-.1z" fill="#004000" stroke="#004000" stroke-width=".4"/>
<path d="M202.4 135.6l.5-.5 .5 .5-.5 .5z" fill="#004000"/>
<path d="M202.5 141.9l.4-.2-.5 .5zM202.9 141.7l.4 .2 .1 .3zM203.4 142.2l-.1 .3-.4 .2zM202.4 142.2l.5 .5-.3-.1z" fill="#004000" stroke="#004000" stroke-width=".4"/>
<path d="M202.4 142.2l.5-.5 .5 .5-.5 .5z" fill="#004000"/>
<path d="M202.5 149l.4-.2-.5 .5zM202.9 148.8l.4 .2 .1 .3zM203.4 149.3l-.1 .3-.4 .2zM202.4 149.3l.5 .5-.3-.1z" fill="#004000" stroke="#004000" stroke-width=".4"/>
<path d="M202.4 149.3l.5-.5 .5 .5-.5 .5z" fill="#004000"/>
<text font-size="3.9" fill="#800000" x="111.6" y="168.4">Разъемы ручного управления окнами (кнопки на 3 положения)</text>
<text font-size="3.2" fill="#000080" x="277.3" y="248.1">ProteusGreenhouse0_6.pdsprj</text>
<g font-size="2.8">
<text x="69" y="27.7">D1</text>
<text x="195.4" y="28.2">D17</text>
<text x="69" y="34.5">D2</text>
<text x="126.6" y="32.8">J1_1</text>
<text x="195.4" y="35">D18</text>
<text x="253" y="33.3">J4</text>
<text x="69" y="40.9">D3</text>
<text x="195.4" y="41.4">D19</text>
<text x="69" y="47.2">D4</text>
<text x="195.4" y="47.7">D20</text>
<text x="69" y="53.6">D5</text>
<text x="69" y="59.9">D6</text>
<text x="195.4" y="54.1">D21</text>
<text x="195.4" y="60.4">D22</text>
<text x="69" y="66.5">D7</text>
<text x="195.4" y="67">D23</text>
<text x="69" y="73.7">D8</text>
<text x="195.4" y="74.2">D24</text>
<text x="68.7" y="101.6">D9</text>
<text x="195.6" y="101.8">D25</text>
<text x="126.4" y="106.7">J3</text>
<text x="253.3" y="106.9">J5</text>
<text x="68.7" y="108.5">D10</text>
<text x="195.6" y="108.7">D26</text>
<text x="68.7" y="114.8">D11</text>
<text x="195.6" y="115.1">D27</text>
<text x="68.7" y="121.2">D12</text>
<text x="195.6" y="121.4">D28</text>
<text x="68.7" y="127.4">D13</text>
<text x="195.6" y="127.7">D29</text>
<text x="68.7" y="133.8">D14</text>
<text x="195.6" y="134">D30</text>
<text x="68.7" y="140.4">D15</text>
<text x="195.6" y="140.6">D31</text>
<text x="68.7" y="147.5">D16</text>
<text x="195.6" y="147.7">D32</text>
</g>
<g font-size="2.5" fill="#000080">
<text x="251.2" y="228.3">12.03.2017</text>
<text x="251.6" y="233.5">16:36:58</text>
</g>
<g font-size="2.1" fill="#000080">
<text x="24.3" y="4.2">A</text>
<text x="61.4" y="4.2">B</text>
<text x="98.4" y="4.2">C</text>
<text x="135.5" y="4.2">D</text>
<text x="172.6" y="4.2">E</text>
<text x="209.7" y="4.2">F</text>
<text x="246.6" y="4.2">G</text>
<text x="283.8" y="4.2">H</text>
<text x="320.9" y="4.2">J</text>
<text x="357.9" y="4.2">K</text>
<text x="3.3" y="19.2">0</text>
<text x="379.1" y="19.2">0</text>
<text x="3.3" y="43.6">1</text>
<text x="379.1" y="43.6">1</text>
<text x="3.3" y="68">2</text>
<text x="379.1" y="68.2">2</text>
<text x="3.3" y="92.4">3</text>
<text x="379.1" y="92.4">3</text>
<text x="3.3" y="116.8">4</text>
<text x="379.1" y="116.8">4</text>
<text x="3.3" y="141">5</text>
<text x="379.1" y="141">5</text>
<text x="3.3" y="165.4">6</text>
<text x="379.1" y="165.4">6</text>
<text x="3.3" y="189.8">7</text>
<text x="379.1" y="189.8">7</text>
<text x="3.3" y="214.2">8</text>
<text x="379.1" y="214.2">8</text>
<text x="3.3" y="238.6">9</text>
<text x="379.1" y="238.6">9</text>
<text x="254.9" y="248.4">1,0</text>
<text x="340.2" y="248.4">6</text>
<text x="361.1" y="248.4">8</text>
<text x="24" y="253.3">A</text>
<text x="61.1" y="253.3">B</text>
<text x="98.2" y="253.3">C</text>
<text x="135.3" y="253.3">D</text>
<text x="172.4" y="253.3">E</text>
<text x="209.4" y="253.3">F</text>
<text x="246.3" y="253.3">G</text>
<text x="283.5" y="253.3">H</text>
<text x="320.7" y="253.3">J</text>
<text x="357.7" y="253.3">K</text>
</g>
<g font-size="1.8">
<text x="78.6" y="28">JS1-1</text>
<text x="205" y="28.5">JS9-1</text>
<text x="74.6" y="31.5">1N4148WS-7_1</text>
<text x="78.3" y="35.3">JS1-2</text>
<text x="200.9" y="32.1">1N4148WS-7_1</text>
<text x="204.7" y="35.9">JS9-2</text>
<text x="74.6" y="38.9">1N4148WS-7_1</text>
<text x="79.1" y="41.7">JS2-1</text>
<text x="112.1" y="40.2">VCC/VDD</text>
<text x="123.8" y="37.8">1</text>
<text x="123.8" y="40.4">2</text>
<text x="200.9" y="39.4">1N4148WS-7_1</text>
<text x="238.5" y="40.7">VCC/VDD</text>
<text x="250.2" y="38.3">1</text>
<text x="250.2" y="40.9">2</text>
<text x="74.6" y="45.3">1N4148WS-7_1</text>
<text x="79.3" y="48">JS2-2</text>
<text x="112.1" y="47.8">VCC/VDD</text>
<text x="123.8" y="42.9">3</text>
<text x="123.8" y="45.5">4</text>
<text x="123.8" y="48">5</text>
<text x="200.9" y="45.8">1N4148WS-7_1</text>
<text x="205.5" y="42.2">JS10-1</text>
<text x="250.2" y="43.4">3</text>
<text x="250.2" y="46">4</text>
<text x="74.6" y="51.4">1N4148WS-7_1</text>
<text x="123.8" y="50.5">6</text>
<text x="123.8" y="53.1">7</text>
<text x="200.9" y="51.9">1N4148WS-7_1</text>
<text x="205.7" y="48.6">JS10-2</text>
<text x="238.5" y="48.3">VCC/VDD</text>
<text x="250.2" y="48.5">5</text>
<text x="250.2" y="51">6</text>
<text x="250.2" y="53.6">7</text>
<text x="74.8" y="57.7">1N4148WS-7_1</text>
<text x="79.6" y="54.4">JS3-1</text>
<text x="112.6" y="55.4">VDD</text>
<text x="123.8" y="55.6">8</text>
<text x="123.8" y="58.2">9</text>
<text x="201.2" y="58.2">1N4148WS-7_1</text>
<text x="206" y="54.9">JS11-1</text>
<text x="239" y="55.9">VDD</text>
<text x="250.2" y="56.1">8</text>
<text x="250.2" y="58.7">9</text>
<text x="74.8" y="64.3">1N4148WS-7_1</text>
<text x="79.8" y="60.7">JS3-2</text>
<text x="112.9" y="63">VCC/VDD</text>
<text x="122.8" y="60.7">10</text>
<text x="122.8" y="63.2">11</text>
<text x="122.8" y="65.8">12</text>
<text x="201.2" y="64.8">1N4148WS-7_1</text>
<text x="206.2" y="61.3">JS11-2</text>
<text x="239.2" y="63.5">VCC/VDD</text>
<text x="249.2" y="61.2">10</text>
<text x="249.2" y="63.7">11</text>
<text x="74.8" y="70.7">1N4148WS-7_1</text>
<text x="79.8" y="67.1">JS4-1</text>
<text x="127.1" y="70.9">TBLOCK-M12</text>
<text x="201.2" y="71.2">1N4148WS-7_1</text>
<text x="206.2" y="67.9">JS12-1</text>
<text x="249.2" y="66.3">12</text>
<text x="253.5" y="71.4">TBLOCK-M12</text>
<text x="80.1" y="74.5">JS4-2</text>
<text x="206.5" y="75">JS12-2</text>
<text x="74" y="78.3">1N4148WS-7_1</text>
<text x="200.4" y="78.8">1N4148WS-7_1</text>
<text x="78.3" y="101.9">JS5-1</text>
<text x="74.3" y="105.5">1N4148WS-7_1</text>
<text x="201.2" y="105.7">1N4148WS-7_1</text>
<text x="205.2" y="102.1">JS13-1</text>
<text x="74.3" y="112.8">1N4148WS-7_1</text>
<text x="78.1" y="109.3">JS5-2</text>
<text x="123.5" y="111.7">1</text>
<text x="201.2" y="113.1">1N4148WS-7_1</text>
<text x="205" y="109.5">JS13-2</text>
<text x="250.4" y="112">1</text>
<text x="74.3" y="119.2">1N4148WS-7_1</text>
<text x="78.8" y="115.6">JS6-1</text>
<text x="111.8" y="114.1">VCC/VDD</text>
<text x="123.5" y="114.3">2</text>
<text x="123.5" y="116.8">3</text>
<text x="123.5" y="119.4">4</text>
<text x="201.2" y="119.4">1N4148WS-7_1</text>
<text x="205.7" y="115.9">JS14-1</text>
<text x="238.7" y="114.3">VCC/VDD</text>
<text x="250.4" y="114.5">2</text>
<text x="250.4" y="117.1">3</text>
<text x="250.4" y="119.6">4</text>
<text x="74.3" y="125.3">1N4148WS-7_1</text>
<text x="79.1" y="122">JS6-2</text>
<text x="111.8" y="121.7">VCC/VDD</text>
<text x="123.5" y="121.9">5</text>
<text x="123.5" y="124.4">6</text>
<text x="201.2" y="125.5">1N4148WS-7_1</text>
<text x="206" y="122.2">JS14-2</text>
<text x="238.7" y="122">VCC/VDD</text>
<text x="250.4" y="122.2">5</text>
<text x="250.4" y="124.7">6</text>
<text x="74.6" y="131.5">1N4148WS-7_1</text>
<text x="79.3" y="128.2">JS7-1</text>
<text x="112.3" y="129.2">VDD</text>
<text x="123.5" y="127">7</text>
<text x="123.5" y="129.4">8</text>
<text x="123.5" y="132">9</text>
<text x="201.5" y="131.8">1N4148WS-7_1</text>
<text x="206.2" y="128.5">JS15-1</text>
<text x="239.2" y="129.5">VDD</text>
<text x="250.4" y="127.2">7</text>
<text x="250.4" y="129.7">8</text>
<text x="79.6" y="134.6">JS7-2</text>
<text x="112.6" y="136.8">VCC/VDD</text>
<text x="122.5" y="134.5">10</text>
<text x="122.5" y="137">11</text>
<text x="206.5" y="134.8">JS15-2</text>
<text x="239.5" y="137.1">VCC/VDD</text>
<text x="249.4" y="134.8">10</text>
<text x="249.4" y="137.3">11</text>
<text x="250.4" y="132.2">9</text>
<text x="74.6" y="138.1">1N4148WS-7_1</text>
<text x="80.3" y="141.2">JS8-1</text>
<text x="122.5" y="139.6">12</text>
<text x="201.5" y="138.4">1N4148WS-7_1</text>
<text x="206.7" y="141.4">JS16-1</text>
<text x="249.4" y="139.8">12</text>
<text x="74.6" y="144.5">1N4148WS-7_1</text>
<text x="79.8" y="148.3">JS8-2</text>
<text x="126.9" y="144.7">TBLOCK-M12</text>
<text x="201.5" y="144.7">1N4148WS-7_1</text>
<text x="206.7" y="148.5">JS16-2</text>
<text x="253.8" y="145">TBLOCK-M12</text>
<text x="73.8" y="152.1">1N4148WS-7_1</text>
<text x="200.7" y="152.4">1N4148WS-7_1</text>
</g>
<g font-size="1.8" fill="#000080">
<text x="14.1" y="45.8" transform="rotate(-90 14.1 45.8)">Перв. примен.</text>
<text x="14.1" y="105.5" transform="rotate(-90 14.1 105.5)">Справ. №</text>
<text x="14.1" y="164.8" transform="rotate(-90 14.1 164.8)">Инв. № дубл.</text>
<text x="14.1" y="189.5" transform="rotate(-90 14.1 189.5)">Взаим. инв. №</text>
<text x="14.1" y="218.4" transform="rotate(-90 14.1 218.4)">Подп. и дата</text>
<text x="195.3" y="223.5">Изм.</text>
<text x="194.3" y="228.3">Разраб.</text>
<text x="195.3" y="233.4">Пров.</text>
<text x="202.7" y="228.4">Мосейчук А.В.</text>
<text x="333" y="228.3">Лит.</text>
<text x="195.3" y="238.3">Т.контр</text>
<text x="14.1" y="245.6" transform="rotate(-90 14.1 245.6)">Инв. № подп.</text>
<text x="195.6" y="243.1">Н.контр</text>
</g>
</svg>
